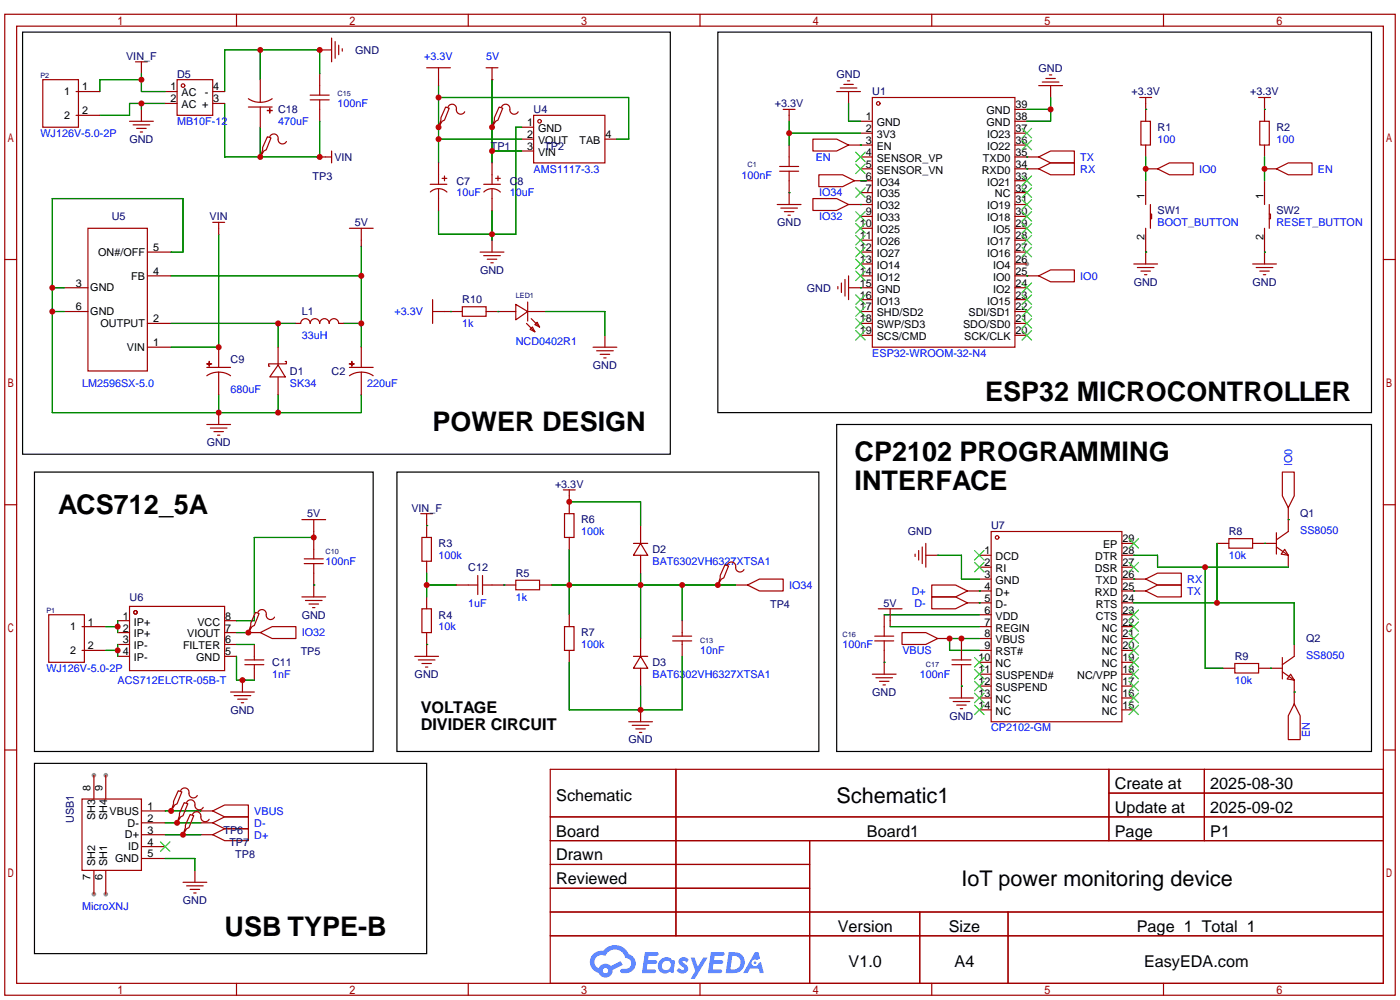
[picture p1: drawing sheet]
<svg xmlns="http://www.w3.org/2000/svg" width="299mm" height="214mm" viewBox="0 0 299 214" stroke-linecap="round" stroke-linejoin="round" font-family="sans-serif">
<g fill="#999">
<circle cx="219.5" cy="56.4" r=".51"/>
<circle cx="22.6" cy="165.6" r=".51"/>
<circle cx="20.1" cy="165.6" r=".51"/>
<circle cx="20.1" cy="191" r=".51"/>
<circle cx="22.6" cy="191" r=".51"/>
</g>
<g fill="none" stroke="#a10000" stroke-width=".25">
<path d="M1 3h297.2v209.6h-297.2zM3.6 5.6h292.1v204.5h-292.1zM50.5 3v2.6M100.1 3v2.6M149.6 3v2.6M199.1 3v2.6M248.7 3v2.6M1 55.4h2.6M295.7 55.4h2.5M1 107.8h2.6M295.7 107.8h2.5M1 160.2h2.6"/>
<path d="M117.6 164.3h178.1v45.8h-178.1zM117.6 174.5h178.1M117.6 179.6h178.1M144.5 164.3v35.6M173 179.6v30.5M237 164.3v15.3M237 169.4h58.7M257.4 164.3v15.3M295.7 160.2h2.5M117.6 184.7h55.4M117.6 194.8h178.1M117.6 189.7h55.4"/>
<path d="M117.6 199.9h178.1M196.6 194.8v15.3M215.4 194.8v15.3M50.5 210.1v2.5M100.1 210.1v2.5M149.6 210.1v2.5M199.1 210.1v2.5M248.7 210.1v2.5"/>
</g>
<g fill="#5487ff">
<path d="M145.3 204.7a1.3 1.3 0 0 1 1.9 .3l-.4 .6a.54 .54 0 0 0-.9-.2l.1 .2a1.34 1.34 0 0 1 .9 1.8 1.47 1.47 0 0 1-2.3-.1l.5-.6 .8 .5a.31 .31 0 0 0 .4-.3 .31 .31 0 0 0-.3-.3 1.12 1.12 0 0 1-.7-1.9z"/>
<path d="M147.6 204.6h.9l.6 1.9 1.2-1.9h.9l-2.7 4.5h-.9l1-1.7z"/>
<path d="M137.8 203.4h1.7a1.31 1.31 0 0 1 1.2 .2 .4 .4 0 0 1-.3 .6h-1.8l-.1 .9h1.6a.4 .4 0 0 1 .4 .4 .4 .4 0 0 1-.5 .4h-1.6l-.2 1.2h1.4a.46 .46 0 0 1 .5 .1 .46 .46 0 0 1 .1 .5l-.4 .2h-2.6z"/>
<path d="M151.9 203.4h1.7a1.32 1.32 0 0 1 1.2 .2 .39 .39 0 0 1-.3 .6h-1.8l-.1 .9h1.6a.4 .4 0 0 1 .4 .4 .4 .4 0 0 1-.4 .4h-1.7l-.2 1.2h1.4a.46 .46 0 0 1 .5 .1 .46 .46 0 0 1 .1 .5l-.4 .2h-2.6z"/>
<path d="M161.3 203.4h.8l.3 1.3-.6 .4a.75 .75 0 0 0-1.1 .3 .75 .75 0 0 0 .5 1 .75 .75 0 0 0 .9-.6l.5-.3 .6 2.4h-.8l-.3-1h-1.8l-.5 1h-1z"/>
<path d="M155.7 203.4l-.6 4.5h1.5a2.27 2.27 0 0 0 2.6-2.3 2.27 2.27 0 0 0-2.7-2.2zM156.5 204.2a1.5 1.5 0 0 1 1.8 1.5 1.5 1.5 0 0 1-1.9 1.4h-.3z"/>
<path d="M141.2 205a1.6 1.6 0 0 0-.3 2.3 1.6 1.6 0 0 0 2.3 .2l.7 .4 .3-2.5-.1-.3h-.5a1.58 1.58 0 0 0-2.4-.1zM141.8 205.5a.98 .98 0 0 1 1.6 .5 .98 .98 0 0 1-1.1 1.2 .94 .94 0 0 1-.9-.6 .94 .94 0 0 1 .4-1.1z"/>
<path d="M126.8 203.8a2.37 2.37 0 0 0 1.1 4 1.54 1.54 0 0 0 1.8 1 1.54 1.54 0 0 0 1.2-1.6l2.2-1.1-.5-.8-2 1.1a1.57 1.57 0 0 0-2.7 .4 1.5 1.5 0 0 1-.7-2.1 1.5 1.5 0 0 1 2.2-.5 2.23 2.23 0 0 1 2.3-1.4 2.23 2.23 0 0 1 2 1.8 1.16 1.16 0 0 1 1.2 1.1 1.16 1.16 0 0 1-1.1 1.3h-.7a.47 .47 0 0 0-.5 .3 .47 .47 0 0 0 .4 .6 2.17 2.17 0 0 0 2.5-1 2.17 2.17 0 0 0-.3-2.6l-.8-.5a3.2 3.2 0 0 0-5.5-.7l-1.1 .1zM128.8 207.4a.6 .6 0 0 1 1.2 0 .6 .6 0 0 1-1.2 0z"/>
<circle cx="161.4" cy="205.7" r=".28"/>
</g>
<g fill="none" stroke="#a10000" stroke-width=".25">
<path d="M9.1 17h7.7v10.2h-7.7zM16.3 19.6h5M29 13.2h2.5M30.2 13.2v2.5M35.3 19.6h2.5M37.8 17h7.7v7.6h-7.7zM45.5 19.6h2.5M55.6 17v4.8M68.3 15.7v4.6M68.3 10.7h2.6M70.9 8.1v5.1M71.6 8.9v3.5"/>
<path d="M72.4 9.7v2M73.2 10.4v.5M91.2 14.5h5.1M93.7 14.5v3.8M103.9 14.5h2.5M105.2 17h.1M105.2 14.5v2.5M178.8 19.6h5.1M179.6 18.8h3.5M180.3 18h2.1M181.1 17.3h.5M181.4 19.6v2.5"/>
<path d="M222 18.3h5.1M222.8 17.5h3.5M223.5 16.8h2.1M224.3 16h.5M224.5 18.3v2.5M16.3 24.6h5M27.7 25.9h5.1M28.4 26.7h3.6M29.2 27.4h2M30 28.2h.5M30.2 23.4v2.5M35.3 22.1h2.5"/>
<path d="M45.5 22.1h2.5M53.1 21.1l.9 .5 1.6 .2M53.1 22.9h5.1M55.6 22.9v4.3M55.6 33.3v.2M57.1 23.6h1.1zM57.1 29.2l.8 .3-1 2.5-.5 .3-.8 1.2 .5-1.5v-.5zM57.6 23.1l.1 1zM57.7 29.2a.93 .93 0 0 1 1.1-.6 .93 .93 0 0 1 .6 1.1 .94 .94 0 0 0 .7 1 .94 .94 0 0 0 1.1-.5M58.2 21.1l-1.5 .6-1.1 .1M66.3 20.3h4.1M66.3 21.3h4.1"/>
<path d="M68.3 33.5h2.6M68.3 21.3v4.6M70.9 32.3v2.5M91.9 39.4h3.6M93.7 26.9v.3M93.7 34.8v4.6M94.5 38.1h1M95 37.6v1M95.2 22.9l.8 .2-1 2.6-.5 .2-.8 1.3 .5-1.5v-.6zM95.8 22.9a.93 .93 0 0 1 1.1-.6 .93 .93 0 0 1 .6 1.1 .94 .94 0 0 0 .7 1 .94 .94 0 0 0 1.1-.5M103.4 39.4h3.5M105.2 26.9v.3"/>
<path d="M105.2 34.8v4.6M105.9 38.1h1M106.4 37.6v1M106.7 22.9l.7 .2-1 2.6-.5 .2-.7 1.3 .5-1.5v-.6zM107.2 22.9a.93 .93 0 0 1 1.1-.6 .93 .93 0 0 1 .7 1.1 .94 .94 0 0 0 .6 1 .94 .94 0 0 0 1.1-.5M111.5 27.2h2.5M111.5 29.7h2.5M111.5 32.3h2.5M114 24.6h15.3v10.2h-15.3zM129.3 29.7h2.5M166.6 36.6h4.1M166.6 35.6h4.1"/>
<path d="M167.4 23.4h2.5M168.7 23.4v2.5M168.7 31v4.6M168.7 36.6v7.1M173.7 29.7h5.1l2.6 1.3-2.6 1.3h-5.1zM175 37.3h5.1l2.5 1.3-2.5 1.3h-5.1zM181.4 31h5M182.6 38.6h3.8M183.9 25.9h2.5M183.9 28.4h2.5M183.9 33.5h2.5M183.9 36.1h2.5"/>
<path d="M186.4 20.8h30.5v53.4h-30.5zM216.9 25.9h2.6M216.9 28.4h2.6M216.9 31h2.6M216.9 33.5h5.1M216.9 36.1h5.1M216.9 38.6h2.6M216.9 23.4h2.6M222 33.5l2.5-1.2h5.1v2.5h-5.1zM222 36.1l2.5-1.3h5.1v2.5h-5.1zM243.6 20.8h2.5M243.8 25.9h2.1v5.1h-2.1z"/>
<path d="M244.9 36.1h2.5M244.9 20.8v5.1M244.9 31v2.5M244.9 38.6v5.1M247.4 36.1l2.5-1.3h5.1v2.5h-5.1zM269 20.8h2.5M269.2 25.9h2.1v5.1h-2.1zM270.3 36.1h2.5M270.3 20.8v5.1M270.3 31v2.5M270.3 38.6v5.1M272.8 36.1l2.5-1.3h5.1v2.5h-5.1z"/>
<path d="M18.8 48.8h12.7v30.4h-12.7zM31.5 53.8h5.1M31.5 58.9h5.1M45.5 47.5h2.5M46.7 47.5v2.5M74.7 48.8h5.1M77.2 48.8v3.8M92 41a2.54 2.54 0 0 1 3.5 0M93.7 40.4v4.6M102.6 53.8h5.1M103.4 54.6h3.5M103.4 41a2.54 2.54 0 0 1 3.5 0"/>
<path d="M104.1 55.4h2.1M104.9 56.1h.5M105.2 40.4v4.6M105.2 51.3v2.5M166.1 43.7h5.1M166.9 44.5h3.5M167.6 45.2h2.1M168.4 46h.5M173.7 42.4h5.1l2.6 1.3-2.6 1.3h-5.1zM180.6 59.7v3.5M181.4 43.7h5M181.4 58.9v5.1"/>
<path d="M183.9 41.1h2.5M183.9 46.2h2.5M183.9 48.8h2.5M183.9 51.3h2.5M183.9 53.8h2.5M183.9 56.4h2.5M183.9 58.9h2.5M216.9 41.1h2.6M216.9 43.7h2.6M216.9 46.2h2.6M216.9 48.8h2.6M216.9 51.3h2.6"/>
<path d="M216.9 53.8h2.6M216.9 56.4h2.6M216.9 58.9h5.1M222 58.9l2.5-1.2h5.1v2.5h-5.1zM242.3 56.4h5.1M243.1 57.2h3.5M243.8 57.9h2.1M244.6 58.7h.5M244.9 48.8v7.6M245.9 45.7h.2v1h-.2M245.9 43.7v5.1M267.7 56.4h5.1"/>
<path d="M268.5 57.2h3.5M269.2 57.9h2.1M270 58.7h.5M270.3 48.8v7.6M271.3 45.7h.2v1h-.2M271.3 43.7v5.1M13.7 61.5h5.1M13.7 66.5h5.1M31.5 69.1h5.1M31.5 74.2h5.1M44.2 77.7h1zM44.2 78.5h5.1"/>
<path d="M44.7 77.2v1zM46.7 79.5l-1 .1-1.5 .7M46.7 79.5l1.6 .3 1 .5M46.7 74.2v4.3M46.7 79.5v4.8M59.4 78l1.6 2.5h-3.3zM59.4 74.2v3.8M61 77.2h.2v.5h-3.8v.5h.3M63.2 69.1h1.1a1.02 1.02 0 0 1 1-1 1.02 1.02 0 0 1 1 1 1.02 1.02 0 0 1 1-1 1.02 1.02 0 0 1 1 1 1.02 1.02 0 0 1 1-1 1.02 1.02 0 0 1 1.1 1 1.02 1.02 0 0 1 1-1 1.02 1.02 0 0 1 1 1h1M74.7 77.7h1zM74.7 78.5h5.1M75.2 77.2v1z"/>
<path d="M77.2 79.5l1.6 .3 1 .5M77.2 79.5l-1.1 .1-1.4 .7M77.2 74.2v4.3M77.2 79.5v4.8M92.5 66.5h6.3M92.5 64v5.1M98.8 65.5h5.1v2.1h-5.1zM103.9 66.5h6.3M110.2 65l2.6 1.5-2.6 1.8zM112.5 69.1l1.8 1.8M112.8 66.5h3.8M112.8 64.5v4.1"/>
<path d="M113.3 70.4l.5-.5 .5 1zM113.5 68.1l1.8 1.8M114.3 69.3l.5-.5 .5 1.1zM126.7 74.2h5.1M127.5 74.9h3.6M128.3 75.7h2M129 76.5h.5M129.3 71.6v2.6M179.1 61.2v.5M179.8 60.5v2M181.4 61.5h5M183.9 64h2.5"/>
<path d="M183.9 66.5h2.5M183.9 69.1h2.5M183.9 71.6h2.5M216.9 61.5h2.6M216.9 64h2.6M216.9 66.5h2.6M216.9 69.1h2.6M216.9 71.6h2.6M44.2 90.7h5.1M45 91.4h3.5M45.7 92.2h2.1M46.5 93h.5"/>
<path d="M46.7 88.1v2.6M59.4 80.5v3.8M64.5 111h5.1M65 119.4h4.1M67.1 111v8.4M89.9 109.7h2.6M90.2 114.8h2v5.1h-2zM91.2 109.7v5.1M91.2 119.9v2.5M120.4 104.6h2.5M120.6 109.7h2.1v5.1h-2.1zM121.7 104.6v5.1"/>
<path d="M121.7 114.8v2.5M135.4 116.1h3M136.9 116.1l1.5 2.5h-3zM136.9 112.3v3.8M136.9 118.6v3.8M195.6 118.4v.5M196.3 117.6v2M197.1 116.8v3.6M197.9 118.6h2.5M197.9 116.1v5.1M209.3 118.6h2.5M211.8 113.5h28v40.7h-28z"/>
<path d="M239.8 116.1h2.5M239.8 118.6h2.5M260.1 116.1h2.5M262.6 115.1h5.1v2h-5.1zM267.7 116.1h5.1M272.8 113.8v4.6M272.8 116.8l2.5 1.8M274.1 100.8h2.5v5.1l-1.3 2.6-1.2-2.6zM274.6 117.3l.7 1.3-1.5-.2zM275.3 108.5v5l-2.5 1.8M275.3 118.6v2.6M10.4 131.3h7.6v10.2h-7.6z"/>
<path d="M17.5 133.9h5.1M17.5 138.9h5.1M25.1 132.6h2.6M25.1 135.1h2.6M25.1 137.7h2.6M27.7 129.5h20.3v13.8h-20.3zM48 132.6h2.5M48 135.1h2.5M48 137.7h2.5M53.1 135.1h2.5M53.1 134.9v.2M54.4 137.7v3.3"/>
<path d="M54.6 130.8l.8 .3-1 2.5-.6 .3-.7 1.2 .5-1.5v-.5zM55.1 130.8a.93 .93 0 0 1 1.1-.6 .93 .93 0 0 1 .7 1.1 .94 .94 0 0 0 .7 1 .94 .94 0 0 0 1.1-.5M55.6 135.1l2.6-1.2h5v2.5h-5zM64.5 127.5h5.1M65 120.4h4.1M65.3 128.3h3.5M66 129h2.1M66.8 129.8h.5M67.1 120.4v7.1M90.2 130h2v5.1h-2zM91.2 127.5v2.5M91.2 135.1v5.1"/>
<path d="M97.5 125h4.6M102.1 122.9v4.1M103.1 125h7.1M103.1 122.9v4.1M110.2 124h5.1v2h-5.1zM115.3 125h2.6M120.6 133.9h2.1v5h-2.1zM121.7 131.3v2.6M121.7 138.9v2.6M136.9 136.4v3.8M143.8 136.9h4M143.8 135.9h4"/>
<path d="M145.8 132.6v3.3M145.8 136.9v3.3M153.4 124.7v.3M154.9 120.7l.8 .2-1 2.5-.5 .3-.8 1.3 .5-1.6v-.5zM155.4 120.7a.93 .93 0 0 1 1.2-.6 .93 .93 0 0 1 .6 1.1 .94 .94 0 0 0 .7 1 .94 .94 0 0 0 1.1-.5M157.2 125h2.6M159.8 125l2.5-1.3h5.1v2.5h-5.1zM186.9 136.9h4.1M186.9 135.9h4.1M187.7 130h5.1M189 131.3v4.6M189 136.9v7.1"/>
<path d="M190.2 130v3.9M192.8 135.1h5.1l2.5 1.3-2.5 1.3h-5.1zM199.1 125h5.1l2.6 1.2-2.6 1.3h-5.1zM199.1 127.5h5.1l2.6 1.3-2.6 1.2h-5.1zM200.4 136.4h2.5M205.5 136.4v4.6M206.8 126.2h5M206.8 128.8h5M209.3 133.9h2.5M209.3 138.9h2.5M209.3 121.2h2.5M209.3 123.7h2.5"/>
<path d="M209.3 131.3h2.5M209.3 136.4h2.5M239.8 133.9h2.5M239.8 138.9h2.5M239.8 121.2h2.5M239.8 123.7h5.1M239.8 126.2h5.1M239.8 128.8h2.5M239.8 131.3h2.5M239.8 136.4h2.5M244.9 123.7l2.5-1.3h5.1v2.6h-5.1zM244.9 126.2l2.5-1.2h5.1v2.5h-5.1z"/>
<path d="M276.6 137.7v2.5l-2.5 1.8M25.1 140.2h2.6M48 140.2h2.5M49.3 147.8h5.1M50 148.6h3.6M50.8 149.4h2M51.6 150.1h.5M51.8 145.3v2.5M52.3 141h4.1M52.3 142h4.1M54.4 142v3.3M88.6 140.2h5.1"/>
<path d="M89.4 141h3.6M90.2 141.7h2M90.9 142.5h.5M134.4 154.2h5M135.1 154.9h3.6M135.4 140.2h3M135.9 155.7h2M136.7 156.5h.5M136.9 140.2l1.5 2.5h-3zM136.9 142.7v3.9M136.9 151.6v2.6M186.4 144h5.1"/>
<path d="M187.2 144.8h3.6M188 145.5h2M188.7 146.3h.5M202.9 149.1h5.1M203.5 141h4M203.5 142h4M203.7 149.9h3.6M204.5 150.6h2M205.2 151.4h.5M205.5 142v7.1M209.3 141.5h2.5M209.3 144h2.5"/>
<path d="M209.3 146.6h2.5M209.3 149.1h2.5M209.3 151.6h2.5M239.8 141.5h2.5M239.8 144h2.5M239.8 146.6h2.5M239.8 149.1h2.5M239.8 151.6h2.5M261.4 142.7h2.5M263.9 141.7h5.1v2.1h-5.1zM269 142.7h5.1M274.1 140.5v4.5"/>
<path d="M274.1 143.5l2.5 1.8M275.8 144l.8 1.3-1.5-.3zM276.6 150.4l1.3 2.5v5.1h-2.6v-5.1zM276.6 145.3v5.1M17.5 170.7h12.7v15.2h-12.7zM20.1 165.6v5.1M22.6 165.6v5.1M30.2 178.3h5.1M30.2 175.8h5.1M30.2 173.2h5.1M36.6 173v.2M37.8 175.5v.3"/>
<path d="M38.1 168.9l.8 .3-1.1 2.5-.5 .3-.7 1.2 .5-1.5v-.5zM38.6 168.9a.93 .93 0 0 1 1.1-.6 .93 .93 0 0 1 .7 1.1 .94 .94 0 0 0 .7 1 .94 .94 0 0 0 1.1-.5M39.1 178.1v.2M39.4 171.5l.7 .2-1 2.5-.5 .3-.8 1.3 .6-1.6v-.5zM39.9 171.5a.93 .93 0 0 1 1.1-.6 .93 .93 0 0 1 .7 1.1 .94 .94 0 0 0 .6 1 .94 .94 0 0 0 1.1-.5M40.6 174l.8 .2-1 2.6-.5 .2-.8 1.3 .5-1.5v-.5zM41.1 174a.93 .93 0 0 1 1.2-.6 .93 .93 0 0 1 .6 1.1 .94 .94 0 0 0 .7 1 .94 .94 0 0 0 1.1-.5M42.9 178.3h2.6M42.9 175.8h2.6M42.9 173.2h2.6M45.5 178.3l2.5-1.3h5.1v2.6h-5.1zM45.5 175.8l2.5-1.3h5.1v2.5h-5.1z"/>
<path d="M45.5 173.2l2.5-1.2h5.1v2.5h-5.1zM20.1 185.9v5.1M22.6 185.9v5.1M30.2 183.4h5.1M30.2 180.8h5.1M39.1 188.5h5.1M39.9 189.2h3.5M40.6 190h2.1M41.4 190.8h.5M41.7 185.9v2.6"/>
<circle cx="39.1" cy="18.3" r=".38"/>
<circle cx="115.3" cy="25.9" r=".38"/>
<circle cx="187.7" cy="22.1" r=".38"/>
<circle cx="213.1" cy="114.8" r=".38"/>
<circle cx="29" cy="130.8" r=".38"/>
</g>
<g fill="none" stroke="#3c3" stroke-width=".25">
<path d="M182.9 32.5l2 2M182.9 35.1l2 2M184.9 32.5l-2 2M184.9 35.1l-2 2M218.4 37.6l2.1 2M218.4 30l2.1 2M218.4 27.4l2.1 2.1M220.5 27.4l-2.1 2.1M220.5 30l-2.1 2M220.5 37.6l-2.1 2M182.9 40.1l2 2.1M182.9 45.2l2 2"/>
<path d="M182.9 47.8l2 2M182.9 50.3l2 2M182.9 52.8l2 2.1M182.9 55.4l2 2M182.9 57.9l2 2M184.9 40.1l-2 2.1M184.9 45.2l-2 2M184.9 47.8l-2 2M184.9 50.3l-2 2M184.9 52.8l-2 2.1M184.9 55.4l-2 2M184.9 57.9l-2 2"/>
<path d="M218.4 52.8l2.1 2.1M218.4 50.3l2.1 2M218.4 47.8l2.1 2M218.4 45.2l2.1 2M218.4 42.7l2.1 2M218.4 40.1l2.1 2.1M220.5 52.8l-2.1 2.1M220.5 50.3l-2.1 2M220.5 47.8l-2.1 2M220.5 45.2l-2.1 2M220.5 42.7l-2.1 2M220.5 40.1l-2.1 2.1"/>
<path d="M182.9 63l2 2M182.9 65.5l2 2.1M182.9 68.1l2 2M182.9 70.6l2 2M184.9 63l-2 2M184.9 65.5l-2 2.1M184.9 68.1l-2 2M184.9 70.6l-2 2M218.4 70.6l2.1 2M218.4 68.1l2.1 2M218.4 65.5l2.1 2.1M218.4 63l2.1 2"/>
<path d="M218.4 60.5l2.1 2M220.5 70.6l-2.1 2M220.5 68.1l-2.1 2M220.5 65.5l-2.1 2.1M220.5 63l-2.1 2M220.5 60.5l-2.1 2M208.3 117.6l2 2M210.3 117.6l-2 2M241.3 115.1l2 2M243.3 115.1l-2 2M208.3 120.1l2 2.1M210.3 120.1l-2 2.1"/>
<path d="M241.3 137.9l2 2.1M241.3 135.4l2 2M241.3 132.8l2 2.1M241.3 130.3l2 2M241.3 120.1l2 2.1M243.3 137.9l-2 2.1M243.3 135.4l-2 2M243.3 132.8l-2 2.1M243.3 130.3l-2 2M243.3 120.1l-2 2.1M208.3 140.5l2 2M208.3 143l2 2"/>
<path d="M208.3 145.5l2 2.1M208.3 148.1l2 2M208.3 150.6l2 2.1M210.3 140.5l-2 2M210.3 143l-2 2M210.3 145.5l-2 2.1M210.3 148.1l-2 2M210.3 150.6l-2 2.1M241.3 150.6l2 2.1M241.3 148.1l2 2M241.3 145.5l2 2.1M241.3 143l2 2"/>
<path d="M241.3 140.5l2 2M243.3 150.6l-2 2.1M243.3 148.1l-2 2M243.3 145.5l-2 2.1M243.3 143l-2 2M243.3 140.5l-2 2M34.3 179.8l2 2.1M36.3 179.8l-2 2.1"/>
</g>
<g fill="none" stroke="#008700" stroke-width=".25">
<path d="M30.2 15.7v3.9h5.1M30.2 17h-8.9v2.6M55.6 10.7v6.3M68.3 15.7v-5h-20.3v8.9M93.7 18.3v16.5M105.2 17v17.8M30.2 22.1v1.3M35.3 22.1h-7.6v2.5h-6.4M48 22.1v11.4h20.3v-7.6M55.6 27.2v6.3M93.7 29.7h17.8M93.7 20.8h40.7v8.9h-2.6"/>
<path d="M105.2 32.3h6.3M111.5 27.2h-1.3v22.8h-16.5v-5M168.7 25.9v5.1M168.7 28.4h15.2M181.4 22.1v3.8h2.5M183.9 31h.1M183.9 38.6h1.3M219.5 33.5h.1M219.5 36.1h.1M219.5 23.4h5M224.5 20.8v5.1h-5M244.9 23.4h.1"/>
<path d="M244.9 33.5v5.1M270.3 23.4h.1M270.3 33.5v5.1M36.6 53.8h2.5v-11.4h-27.9v45.7h66v-3.8M36.6 58.9h40.6M46.7 50v24.2h-10.1M77.2 52.6v21.6M105.2 45v6.3M168.7 41.1h.1M183.9 43.7h.1M219.5 58.9h.1M244.9 53.8h.1"/>
<path d="M270.3 53.8h.1M11.2 66.5h2.5M11.2 61.5h2.5M36.6 69.1h26.6M59.4 69.1v5.1M73.4 69.1h3.8M96.3 66.5h.1M106.4 66.5h.1M116.6 66.5h12.7v5.1M183.9 61.5h.1M46.7 84.3v3.8M59.4 84.3v3.8"/>
<path d="M67.1 114.8h-12.7v17.8h-3.9M91.2 112.3h.1M121.7 117.3v14M121.7 107.2h15.2v5.1M200.4 118.6h5.1v5.1h3.8M242.3 118.6h5.1v2.6h27.9M260.1 116.1v12.7M270.3 116.1h.1M275.3 111h.1M22.6 133.9h2.5M22.6 138.9h2.5M25.1 132.6v2.5"/>
<path d="M25.1 137.7v2.5M50.5 137.7h3.9M50.5 135.1h2.6M67.1 125h.1M91.2 137.7h.1M91.2 125h6.3M91.2 122.4v5.1M107.7 125h.1M117.9 125h39.3M136.9 122.4v14M145.8 125v7.6M189 131.3h20.3"/>
<path d="M190.2 133.9h19.1M209.3 128.8h.1M209.3 126.2h.1M209.3 136.4h-6.4v2.5h6.4M242.3 123.7h.1M242.3 126.2h.1M242.3 128.8h34.3v8.9M257.6 121.2v21.5h3.8M50.5 140.2v5.1h3.9M136.9 146.6v5M145.8 140.2v11.4h-24.1v-10.1M189 141.5h.1"/>
<path d="M205.5 146.6h.1M271.5 142.7h.1M276.6 147.8h.1M35.3 178.3h7.6M35.3 175.8h7.6M35.3 173.2h7.6M35.3 183.4h6.4v2.5"/>
</g>
<path d="M4.8 6.9h138.5v90.1h-138.5zM153.4 6.9h139.7v81.2h-139.7zM178.8 90.7h114.3v69.8h-114.3zM7.4 100.8h72.4v59.7h-72.4zM84.8 100.8h90.2v59.7h-90.2zM7.4 163.1h83.8v40.6h-83.8z" fill="none" stroke="#000" stroke-width=".25"/>
<g fill="#c00">
<circle cx="224.5" cy="23.4" r=".63"/>
<circle cx="168.7" cy="28.4" r=".63"/>
<circle cx="244.9" cy="36.1" r=".63"/>
<circle cx="270.3" cy="36.1" r=".63"/>
<circle cx="93.7" cy="29.7" r=".63"/>
<circle cx="93.7" cy="27.2" r=".63"/>
<circle cx="93.7" cy="20.8" r=".63"/>
<circle cx="105.2" cy="32.3" r=".63"/>
<circle cx="105.2" cy="27.2" r=".63"/>
<circle cx="105.2" cy="50" r=".63"/>
<circle cx="59.4" cy="69.1" r=".63"/>
<circle cx="77.2" cy="69.1" r=".63"/>
<circle cx="77.2" cy="58.9" r=".63"/>
<circle cx="11.2" cy="61.5" r=".63"/>
<circle cx="11.2" cy="66.5" r=".63"/>
<circle cx="46.7" cy="88.1" r=".63"/>
<circle cx="59.4" cy="88.1" r=".63"/>
<circle cx="46.7" cy="74.2" r=".63"/>
<circle cx="67.1" cy="114.8" r=".63"/>
<circle cx="51.8" cy="145.3" r=".63"/>
<circle cx="53.1" cy="135.1" r=".63"/>
<circle cx="136.9" cy="125" r=".63"/>
<circle cx="145.8" cy="125" r=".63"/>
<circle cx="121.7" cy="125" r=".63"/>
<circle cx="153.4" cy="125" r=".63"/>
<circle cx="91.2" cy="125" r=".63"/>
<circle cx="136.9" cy="151.6" r=".63"/>
<circle cx="121.7" cy="107.2" r=".63"/>
<circle cx="30.2" cy="22.1" r=".63"/>
<circle cx="55.6" cy="10.7" r=".63"/>
<circle cx="68.3" cy="10.7" r=".63"/>
<circle cx="55.6" cy="33.5" r=".63"/>
<circle cx="68.3" cy="33.5" r=".63"/>
<circle cx="25.1" cy="133.9" r=".63"/>
<circle cx="25.1" cy="138.9" r=".63"/>
<circle cx="30.2" cy="17" r=".63"/>
<circle cx="257.6" cy="121.2" r=".63"/>
<circle cx="260.1" cy="128.8" r=".63"/>
<circle cx="205.5" cy="136.4" r=".63"/>
<circle cx="202.9" cy="136.4" r=".63"/>
<circle cx="39.1" cy="178.3" r=".63"/>
<circle cx="37.8" cy="175.8" r=".63"/>
<circle cx="36.6" cy="173.2" r=".63"/>
</g>
<g font-size="5.8">
<text x="210.6" y="85.7">ESP32 MICROCONTROLLER</text>
<text x="92.5" y="92.1">POWER DESIGN</text>
<text x="182.6" y="98.4">CP2102 PROGRAMMING</text>
<text x="182.6" y="104.8">INTERFACE</text>
<text x="12.4" y="109.8">ACS712_5A</text>
<text x="48" y="200">USB TYPE-B</text>
</g>
<g font-size="4.6">
<text x="178.8" y="171.4">Schematic1</text>
<text x="205.5" y="189.2">IoT power monitoring device</text>
</g>
<g font-size="3.5">
<text x="89.9" y="152.2">VOLTAGE</text>
<text x="89.9" y="156">DIVIDER CIRCUIT</text>
<text x="118.9" y="171.1">Schematic</text>
<text x="238.3" y="168.6">Create at</text>
<text x="238.3" y="173.6">Update at</text>
<text x="258.7" y="168.6">2025-08-30</text>
<text x="258.7" y="173.6">2025-09-02</text>
<text x="118.9" y="178.7">Board</text>
<text x="185.3" y="178.7">Board1</text>
<text x="238.3" y="178.7">Page</text>
<text x="258.7" y="178.7">P1</text>
<text x="118.9" y="183.8">Drawn</text>
<text x="118.9" y="188.9">Reviewed</text>
<text x="179.1" y="199">Version</text>
<text x="202.8" y="199">Size</text>
<text x="243" y="199">Page 1 Total 1</text>
<text x="181.4" y="206.7">V1.0</text>
<text x="204" y="206.7">A4</text>
<text x="244.5" y="206.7">EasyEDA.com</text>
</g>
<g font-size="2.3" fill="#000080">
<text x="75.9" y="11.5">GND</text>
<text x="27" y="12.7">VIN_F</text>
<text x="37.8" y="16.6">D5</text>
<text x="178.8" y="16.6">GND</text>
<text x="222" y="15.3">GND</text>
<text x="165.6" y="22.9">+3.3V</text>
<text x="186.4" y="20.4">U1</text>
<text x="241.8" y="20.4">+3.3V</text>
<text x="267.2" y="20.4">+3.3V</text>
<text x="59.4" y="24.2">C18</text>
<text x="114" y="24.2">U4</text>
<text x="247.4" y="28">R1</text>
<text x="272.8" y="28">R2</text>
<text x="27.7" y="30.5">GND</text>
<text x="71.5" y="34.3">VIN</text>
<text x="104.9" y="32">TP1</text>
<text x="116.3" y="32">TP2</text>
<text x="66.8" y="38.4">TP3</text>
<text x="97.5" y="39.4">C7</text>
<text x="109" y="39.4">C8</text>
<text x="23.9" y="47">U5</text>
<text x="44.8" y="47">VIN</text>
<text x="247.4" y="45.8">SW1</text>
<text x="272.8" y="45.8">SW2</text>
<text x="75.8" y="48.3">5V</text>
<text x="166.1" y="48.3">GND</text>
<text x="102.6" y="58.5">GND</text>
<text x="98.8" y="64.8">R10</text>
<text x="172.4" y="62.3">GND</text>
<text x="242.3" y="61">GND</text>
<text x="267.7" y="61">GND</text>
<text x="64.5" y="67.4">L1</text>
<text x="49.3" y="77.5">C9</text>
<text x="62" y="80.1">D1</text>
<text x="70.9" y="80.1">C2</text>
<text x="126.7" y="78.8">GND</text>
<text x="44.2" y="95.3">GND</text>
<text x="118.6" y="104.2">+3.3V</text>
<text x="65.6" y="110.5">5V</text>
<text x="87.9" y="109.3">VIN_F</text>
<text x="124.2" y="111.8">R6</text>
<text x="211.8" y="113.1">U7</text>
<text x="277.9" y="110.5">Q1</text>
<text x="93.7" y="116.9">R3</text>
<text x="139.4" y="118.2">D2</text>
<text x="194" y="114.3">GND</text>
<text x="262.6" y="114.3">R8</text>
<text x="100.1" y="122">C12</text>
<text x="110.2" y="123.2">R5</text>
<text x="27.7" y="128.3">U6</text>
<text x="164.6" y="129.8">TP4</text>
<text x="188.8" y="129.6">5V</text>
<text x="64.5" y="132.1">GND</text>
<text x="93.7" y="132.1">R4</text>
<text x="124.2" y="135.9">R7</text>
<text x="279.1" y="137.2">Q2</text>
<text x="58.2" y="142.3">C11</text>
<text x="64.3" y="140">TP5</text>
<text x="139.4" y="142.3">D3</text>
<text x="263.9" y="141">R9</text>
<text x="88.6" y="144.8">GND</text>
<text x="186.4" y="148.6">GND</text>
<text x="49.3" y="152.4">GND</text>
<text x="202.9" y="153.7">GND</text>
<text x="134.3" y="158.8">GND</text>
<text x="15.8" y="175.8" transform="rotate(-90 15.8 175.8)">USB1</text>
<text x="47.8" y="178.1">TP6</text>
<text x="49" y="180.6">TP7</text>
<text x="50.3" y="183.2">TP8</text>
<text x="39.1" y="193.1">GND</text>
</g>
<g font-size="2.3" fill="#00f">
<text x="90.7" y="12.7">+3.3V</text>
<text x="103.9" y="12.7">5V</text>
<text x="72.1" y="22.9">100nF</text>
<text x="8.6" y="29.3">WJ126V-5.0-2P</text>
<text x="37.8" y="26.7">MB10F-12</text>
<text x="59.4" y="26.7">470uF</text>
<text x="174.3" y="34.3">EN</text>
<text x="230.9" y="34.3">TX</text>
<text x="247.4" y="30.5">100</text>
<text x="272.8" y="30.5">100</text>
<text x="97.5" y="42">10uF</text>
<text x="109" y="42">10uF</text>
<text x="114" y="36.9">AMS1117-3.3</text>
<text x="158.5" y="38.1">100nF</text>
<text x="175.1" y="42">IO34</text>
<text x="230.9" y="36.9">RX</text>
<text x="256.3" y="36.9">IO0</text>
<text x="281.7" y="36.9">EN</text>
<text x="175.1" y="47">IO32</text>
<text x="247.4" y="48.3">BOOT_BUTTON</text>
<text x="272.8" y="48.3">RESET_BUTTON</text>
<text x="230.9" y="59.7">IO0</text>
<text x="84.3" y="67.4">+3.3V</text>
<text x="98.8" y="69.9">1k</text>
<text x="64.5" y="72.4">33uH</text>
<text x="110.2" y="73.7">NCD0402R1</text>
<text x="186.4" y="76.2">ESP32-WROOM-32-N4</text>
<text x="17.5" y="82.6">LM2596SX-5.0</text>
<text x="49.3" y="83.9">680uF</text>
<text x="62" y="82.6">SK34</text>
<text x="78.5" y="82.6">220uF</text>
<text x="276.1" y="99.6" transform="rotate(-90 276.1 99.6)">IO0</text>
<text x="93.7" y="119.4">100k</text>
<text x="124.2" y="114.3">100k</text>
<text x="262.6" y="119.4">10k</text>
<text x="277.9" y="114.1">SS8050</text>
<text x="69.6" y="120.7">100nF</text>
<text x="139.4" y="120.7">BAT6302VH6327XTSA1</text>
<text x="168.7" y="125.8">IO34</text>
<text x="253.7" y="124.5">RX</text>
<text x="100.1" y="129.6">1uF</text>
<text x="110.2" y="128.3">1k</text>
<text x="194.8" y="127">D+</text>
<text x="195.4" y="129.6">D-</text>
<text x="253.7" y="127">TX</text>
<text x="64.5" y="135.9">IO32</text>
<text x="93.7" y="134.7">10k</text>
<text x="9.9" y="143.6">WJ126V-5.0-2P</text>
<text x="124.2" y="138.5">100k</text>
<text x="149.6" y="139.7">10nF</text>
<text x="180.1" y="138.5">100nF</text>
<text x="192.8" y="139.7">VBUS</text>
<text x="279.1" y="140.8">SS8050</text>
<text x="25.1" y="146.1">ACS712ELCTR-05B-T</text>
<text x="58.2" y="144.8">1nF</text>
<text x="139.4" y="144.8">BAT6302VH6327XTSA1</text>
<text x="196.6" y="144.8">100nF</text>
<text x="263.9" y="146.1">10k</text>
<text x="211.8" y="156.3">CP2102-GM</text>
<text x="280" y="157.4" transform="rotate(-90 280 157.4)">EN</text>
<text x="54.4" y="179.1">D+</text>
<text x="54.4" y="176.6">D-</text>
<text x="54.4" y="174">VBUS</text>
<text x="17.5" y="194.4">MicroXNJ</text>
</g>
<g font-size="2.3">
<text x="13.7" y="20.3">1</text>
<text x="17.5" y="19.3">1</text>
<text x="36.4" y="19.3">1</text>
<text x="36.4" y="21.9">2</text>
<text x="38.8" y="20.6">AC</text>
<text x="38.8" y="23.1">AC +</text>
<text x="43.8" y="20.6">-</text>
<text x="45.6" y="21.9">3</text>
<text x="45.6" y="19.3">4</text>
<text x="217" y="23.1">39</text>
<text x="13.7" y="25.4">2</text>
<text x="17.5" y="24.4">2</text>
<text x="112.6" y="26.9">1</text>
<text x="112.6" y="29.5">2</text>
<text x="115" y="28.2">GND</text>
<text x="129.4" y="29.5">4</text>
<text x="185" y="25.7">1</text>
<text x="185" y="28.2">2</text>
<text x="187.4" y="26.9">GND</text>
<text x="187.4" y="29.5">3V3</text>
<text x="210.8" y="26.9">GND</text>
<text x="210.8" y="24.4">GND</text>
<text x="211" y="29.5">IO23</text>
<text x="217" y="28.2">37</text>
<text x="217" y="25.7">38</text>
<text x="112.6" y="32">3</text>
<text x="115" y="30.8">VOUT</text>
<text x="115" y="33.3">VIN</text>
<text x="123.9" y="30.8">TAB</text>
<text x="185" y="30.8">3</text>
<text x="185" y="33.3">4</text>
<text x="185" y="35.8">5</text>
<text x="187.4" y="32">EN</text>
<text x="187.4" y="34.6">SENSOR_VP</text>
<text x="210.1" y="34.6">TXD0</text>
<text x="211" y="32">IO22</text>
<text x="217" y="35.8">34</text>
<text x="217" y="33.3">35</text>
<text x="217" y="30.8">36</text>
<text x="185" y="38.4">6</text>
<text x="185" y="40.9">7</text>
<text x="187.4" y="37.1">SENSOR_VN</text>
<text x="187.4" y="39.6">IO34</text>
<text x="209.8" y="37.1">RXD0</text>
<text x="211" y="39.6">IO21</text>
<text x="217" y="40.9">32</text>
<text x="217" y="38.4">33</text>
<text x="185" y="43.5">8</text>
<text x="185" y="46">9</text>
<text x="187.4" y="42.2">IO35</text>
<text x="187.4" y="44.7">IO32</text>
<text x="187.4" y="47.3">IO33</text>
<text x="211" y="47.3">IO18</text>
<text x="211" y="44.7">IO19</text>
<text x="212.6" y="42.2">NC</text>
<text x="217" y="46">30</text>
<text x="217" y="43.5">31</text>
<text x="244.6" y="42.4" transform="rotate(-90 244.6 42.4)">1</text>
<text x="270" y="42.4" transform="rotate(-90 270 42.4)">1</text>
<text x="32.8" y="53.6">5</text>
<text x="183.7" y="48.5">10</text>
<text x="183.7" y="51.1">11</text>
<text x="183.7" y="53.6">12</text>
<text x="187.4" y="49.8">IO25</text>
<text x="187.4" y="52.3">IO26</text>
<text x="211" y="52.3">IO17</text>
<text x="212.3" y="49.8">IO5</text>
<text x="217" y="53.6">27</text>
<text x="217" y="51.1">28</text>
<text x="217" y="48.5">29</text>
<text x="244.6" y="51.3" transform="rotate(-90 244.6 51.3)">2</text>
<text x="270" y="51.3" transform="rotate(-90 270 51.3)">2</text>
<text x="21" y="54.6">ON#/OFF</text>
<text x="28" y="59.7">FB</text>
<text x="32.8" y="58.7">4</text>
<text x="183.7" y="56.2">13</text>
<text x="183.7" y="58.7">14</text>
<text x="187.4" y="54.9">IO27</text>
<text x="187.4" y="57.4">IO14</text>
<text x="187.4" y="60">IO12</text>
<text x="211" y="54.9">IO16</text>
<text x="212.3" y="60">IO0</text>
<text x="212.3" y="57.4">IO4</text>
<text x="217" y="58.7">25</text>
<text x="217" y="56.2">26</text>
<text x="16.2" y="61.2">3</text>
<text x="19.3" y="62.3">GND</text>
<text x="183.7" y="61.2">15</text>
<text x="183.7" y="63.8">16</text>
<text x="187.4" y="62.5">GND</text>
<text x="187.4" y="65">IO13</text>
<text x="211" y="65">IO15</text>
<text x="212.3" y="62.5">IO2</text>
<text x="217" y="63.8">23</text>
<text x="217" y="61.2">24</text>
<text x="16.2" y="66.3">6</text>
<text x="19.3" y="67.3">GND</text>
<text x="21.5" y="69.9">OUTPUT</text>
<text x="32.8" y="68.9">2</text>
<text x="183.7" y="66.3">17</text>
<text x="183.7" y="68.9">18</text>
<text x="183.7" y="71.4">19</text>
<text x="187.4" y="67.6">SHD/SD2</text>
<text x="187.4" y="70.1">SWP/SD3</text>
<text x="205.8" y="70.1">SDO/SD0</text>
<text x="207" y="67.6">SDI/SD1</text>
<text x="217" y="71.4">20</text>
<text x="217" y="68.9">21</text>
<text x="217" y="66.3">22</text>
<text x="27.1" y="75">VIN</text>
<text x="32.8" y="73.9">1</text>
<text x="187.4" y="72.7">SCS/CMD</text>
<text x="206.1" y="72.7">SCK/CLK</text>
<text x="210.4" y="118.4">1</text>
<text x="212.8" y="119.7">DCD</text>
<text x="234.1" y="119.7">DTR</text>
<text x="235.8" y="117.1">EP</text>
<text x="239.9" y="118.4">28</text>
<text x="239.9" y="115.8">29</text>
<text x="210.4" y="120.9">2</text>
<text x="210.4" y="123.5">3</text>
<text x="212.8" y="122.2">RI</text>
<text x="212.8" y="124.7">GND</text>
<text x="234" y="122.2">DSR</text>
<text x="234.2" y="124.7">TXD</text>
<text x="239.9" y="123.5">26</text>
<text x="239.9" y="120.9">27</text>
<text x="210.4" y="126">4</text>
<text x="210.4" y="128.5">5</text>
<text x="210.4" y="131.1">6</text>
<text x="212.8" y="127.3">D+</text>
<text x="212.8" y="129.8">D-</text>
<text x="234" y="127.3">RXD</text>
<text x="234.2" y="129.8">RTS</text>
<text x="239.9" y="131.1">23</text>
<text x="239.9" y="128.5">24</text>
<text x="239.9" y="126">25</text>
<text x="15" y="134.6">1</text>
<text x="18.8" y="133.6">1</text>
<text x="26.3" y="132.4">1</text>
<text x="26.3" y="134.9">2</text>
<text x="26.3" y="137.4">3</text>
<text x="28.6" y="133.6">IP+</text>
<text x="28.6" y="136.2">IP+</text>
<text x="40" y="136.2">VIOUT</text>
<text x="42.2" y="133.6">VCC</text>
<text x="48.1" y="137.4">6</text>
<text x="48.1" y="134.9">7</text>
<text x="48.1" y="132.4">8</text>
<text x="210.4" y="133.6">7</text>
<text x="210.4" y="136.2">8</text>
<text x="212.8" y="132.4">VDD</text>
<text x="212.8" y="134.9">REGIN</text>
<text x="212.8" y="137.4">VBUS</text>
<text x="234.2" y="132.4">CTS</text>
<text x="235.5" y="137.4">NC</text>
<text x="235.5" y="134.9">NC</text>
<text x="239.9" y="136.2">21</text>
<text x="239.9" y="133.6">22</text>
<text x="15" y="139.7">2</text>
<text x="18.8" y="138.7">2</text>
<text x="26.3" y="140">4</text>
<text x="28.6" y="138.7">IP-</text>
<text x="28.6" y="141.2">IP-</text>
<text x="39.1" y="138.7">FILTER</text>
<text x="41.9" y="141.2">GND</text>
<text x="48.1" y="140">5</text>
<text x="209.1" y="141.2">10</text>
<text x="209.1" y="143.8">11</text>
<text x="210.4" y="138.7">9</text>
<text x="212.8" y="140">RST#</text>
<text x="212.8" y="142.5">NC</text>
<text x="235.5" y="142.5">NC</text>
<text x="235.5" y="140">NC</text>
<text x="239.9" y="143.8">18</text>
<text x="239.9" y="141.2">19</text>
<text x="239.9" y="138.7">20</text>
<text x="209.1" y="146.3">12</text>
<text x="209.1" y="148.9">13</text>
<text x="212.8" y="145.1">SUSPEND#</text>
<text x="212.8" y="147.6">SUSPEND</text>
<text x="230.2" y="145.1">NC/VPP</text>
<text x="235.5" y="147.6">NC</text>
<text x="239.9" y="148.9">16</text>
<text x="239.9" y="146.3">17</text>
<text x="209.1" y="151.4">14</text>
<text x="212.8" y="150.1">NC</text>
<text x="212.8" y="152.7">NC</text>
<text x="235.5" y="152.7">NC</text>
<text x="235.5" y="150.1">NC</text>
<text x="239.9" y="151.4">15</text>
<text x="19.3" y="168.9" transform="rotate(-90 19.3 168.9)">8</text>
<text x="21.9" y="168.9" transform="rotate(-90 21.9 168.9)">9</text>
<text x="31.5" y="173">1</text>
<text x="20.4" y="175.2" transform="rotate(-90 20.4 175.2)">SH3</text>
<text x="22.9" y="175.2" transform="rotate(-90 22.9 175.2)">SH4</text>
<text x="23.4" y="174">VBUS</text>
<text x="26.7" y="179.1">D+</text>
<text x="27.3" y="176.6">D-</text>
<text x="31.5" y="178.1">3</text>
<text x="31.5" y="175.5">2</text>
<text x="20.4" y="184.9" transform="rotate(-90 20.4 184.9)">SH2</text>
<text x="22.9" y="184.9" transform="rotate(-90 22.9 184.9)">SH1</text>
<text x="24.6" y="184.2">GND</text>
<text x="27.4" y="181.6">ID</text>
<text x="31.5" y="183.2">5</text>
<text x="31.5" y="180.6">4</text>
<text x="19.3" y="188" transform="rotate(-90 19.3 188)">7</text>
<text x="21.9" y="188" transform="rotate(-90 21.9 188)">6</text>
</g>
<g font-size="1.6" fill="#000080">
<text x="8.6" y="16.7">P2</text>
<text x="72.1" y="20.5">C15</text>
<text x="159.8" y="35.8">C1</text>
<text x="110.2" y="63.7">LED1</text>
<text x="69.6" y="118.3">C10</text>
<text x="9.9" y="131">P1</text>
<text x="149.6" y="137.4">C13</text>
<text x="180.1" y="136.1">C16</text>
<text x="197.9" y="142.4">C17</text>
</g>
</svg>
